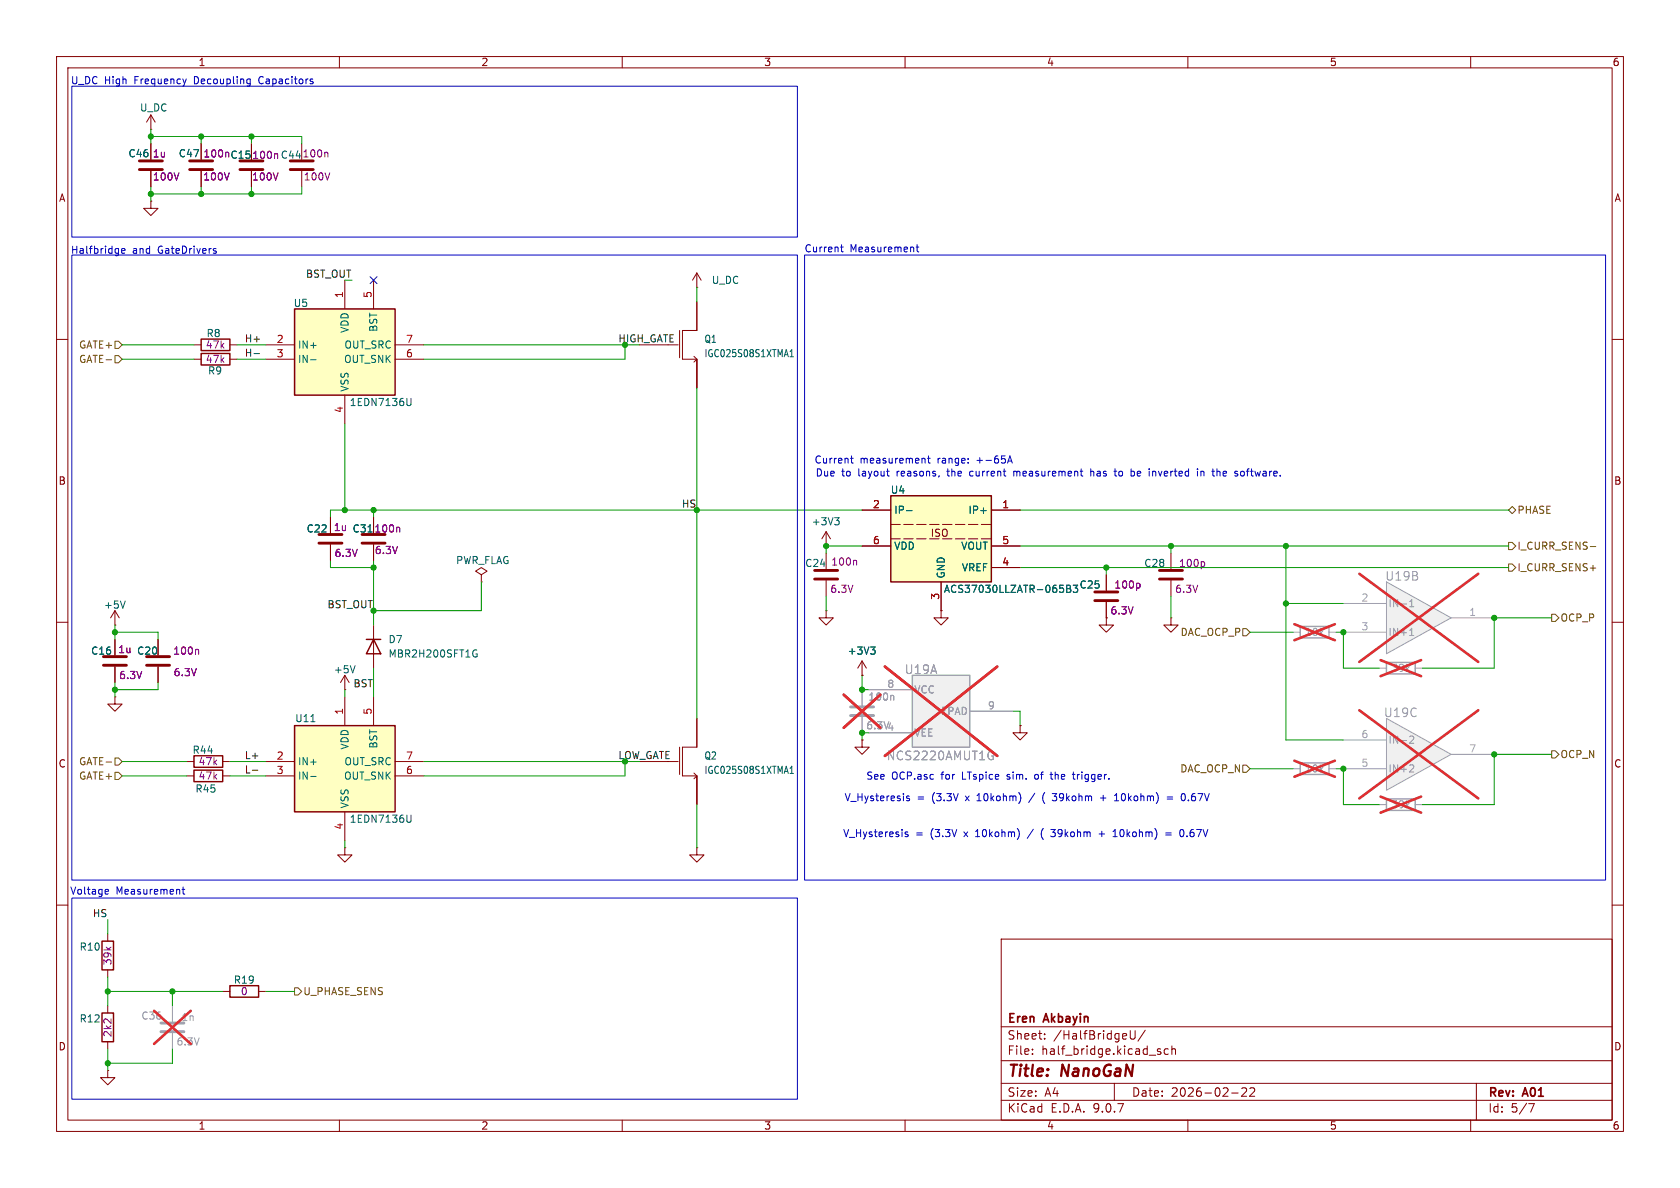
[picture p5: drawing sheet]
<svg xmlns="http://www.w3.org/2000/svg" width="297mm" height="210mm" viewBox="0 0 297 210" stroke-linecap="round" stroke-linejoin="round" font-family="sans-serif">
<g fill="none" stroke="#840000" stroke-width=".18">
<path d="M10 10h277v190h-277zM12 12h273v186h-273zM60 10v2M110 10v2M160 10v2M210 10v2M260 10v2M10 60h2M34.3 63.5h1.3M40.6 63.5h1.3M285 60h2M10 110h2"/>
<path d="M285 110h2M61 149.9v1.2h1.2l-1.2 1.3-1.3-1.3h1.3M61 149.9h.1M10 160h2M177 166h108v32h-108zM285 160h2M60 198v2M110 198v2M160 198v2M177 194.5h108M177 191.5h108M177 187.5h108"/>
<path d="M177 181.5h108M182.5 186.3v.1M182.5 185.5v.1M184.7 183.6v.1M184.7 182.8v.1M197 191.5v3M199.8 182.2v1.2l.3 .3 .4-.1 .2-.2v-1.2M202.5 182.1l-1.3 2M204.8 185.9l.4 .1v.2l-.2 .2h-.3M204.8 185.4l.4 .1M206.5 185.5l-.4-.1-.3 .3v.4l.2 .2h.5M207.2 185.5l.2-.1 .3 .1 .1 .9"/>
<path d="M207.2 184.9v1.5M210 198v2M217.7 193.2h1.2M219.5 192.4l.6-.1 .2 .1 .1 .3-.9 1.1h.9M221 192.4l.5-.1 .2 .1 .1 .3-.9 1.1h.9M260 198v2M261 191.5v6.5M270.2 195.1h1l-.6 1.5"/>
</g>
<path d="M35.6 62.5h5v2h-5z" fill="none" stroke="#840000" stroke-width=".25"/>
<path d="M52.1 128.3h17.7v15.2h-17.7z" fill="#ffffc2"/>
<path d="M52.1 128.3h17.7v15.2h-17.7zM18 179.1h2.1v5.1h-2.1zM40.6 174.2h5.1v2.1h-5.1z" fill="none" stroke="#840000" stroke-width=".25"/>
<g fill="none" stroke="#840000" stroke-width=".18">
<path d="M61 119.4v2.5M61 119.4l-.8 1.3M61 119.4l.7 1.3M85.1 101.6l1-.6-1-.7-1 .7 1 .6v1.3M85.1 102.9h.1M166.4 108v1.2h1.2l-1.2 1.3-1.3-1.3h1.3M166.4 108h.1M195.6 109.2v1.3h1.2l-1.2 1.3-1.3-1.3h1.3M195.6 109.2h.1M195.6 101.6v2.8M195.6 106.4v2.8M47 134.6h5.1"/>
<path d="M47 137.2h5.1M61 121.9h.1M61 123.2v5.1M66 123.2v5.1M69.8 134.6h5.1M69.8 137.2h5.1M113 134.6h6.9M120.1 132.1v4.8M122.7 136.7l.5 .5M123.2 127v5.1h-2.6v5.1h2.6M123.2 137.2l-.5 .5M123.2 137.2v5"/>
<path d="M180.3 128.3v1.2h1.3l-1.3 1.3-1.2-1.3h1.2M180.3 128.3h.1M61 143.5v5.1M123.2 149.9v1.2h1.3l-1.3 1.3-1.3-1.3h1.3M123.2 149.9h.1M19 177.8v1.3M39.4 175.3h1.2M45.7 175.3h1.3M19 184.2v1.2"/>
</g>
<path d="M62.8 117.7l-.4 1.2M54.9 137.3h1M55 127.6h.7M139.7 136.7h.6M139.7 135.8l.3-.3v1.2M72.7 144.1l-.1 1.1-.2 .2-.3-.1" fill="none" stroke="#006464" stroke-width=".18"/>
<path d="M150.4 125h4M150.4 126.5h4M28.4 180.8h4.1M28.4 182.4h4.1" fill="none" stroke="#a1a1a1" stroke-width=".51"/>
<path d="M243.8 118.1h1.3M250.2 118.1h1.3M152.4 121.9v2.8M152.4 126.7v2.8M30.5 177.8v2.8M30.5 182.6v2.8" fill="none" stroke="#a1a1a1" stroke-width=".18"/>
<path d="M157.8 122.9l.2 .2v.7" fill="none" stroke="#989898" stroke-width=".18"/>
<path d="M244.1 116.7l7.1 2.8M251.2 116.7l-7.1 2.8M149.2 122.8l6.4 5.9M155.6 122.8l-6.4 5.9M27.2 178.7l6.5 5.8M33.7 178.7l-6.5 5.8" fill="none" stroke="#e12e31" stroke-width=".46"/>
<path d="M193.5 104.6h4.1M193.5 106.2h4.1" fill="none" stroke="#840000" stroke-width=".51"/>
<path d="M201.3 103.1l.2 .3v.3l-.2 .3" fill="none" stroke="#840084" stroke-width=".18"/>
<path d="M245.1 117.1h5.1v2h-5.1z" fill="none" stroke="#a1a1a1" stroke-width=".25"/>
<path d="M245.1 102.9l11.4 6.3-11.4 6.4z" fill="#f0f0f0"/>
<path d="M228.6 111.8h1.3M234.9 111.8h1.3M237.5 106.7h7.6M237.5 111.8h7.6M245.1 102.9l11.4 6.3-11.4 6.4zM256.5 109.2h7.7" fill="none" stroke="#a1a1a1" stroke-width=".18"/>
<path d="M249.2 107.3h.7M249.2 106.4l.4-.4v1.3M249.2 112.3h.7M249.3 111.4l.3-.3v1.2" fill="none" stroke="#989898" stroke-width=".18"/>
<path d="M228.8 110.3l7.2 2.9M236 110.3l-7.2 2.9M240.3 101.4l21 15.6M261.3 101.4l-21 15.6" fill="none" stroke="#e12e31" stroke-width=".46"/>
<path d="M229.9 110.7h5v2.1h-5z" fill="none" stroke="#a1a1a1" stroke-width=".25"/>
<path d="M245.1 127l11.4 6.4-11.4 6.3z" fill="#f0f0f0"/>
<path d="M228.6 135.9h1.3M234.9 135.9h1.3M237.5 130.8h7.6M237.5 135.9h7.6M245.1 127l11.4 6.4-11.4 6.3zM256.5 133.4h7.7" fill="none" stroke="#a1a1a1" stroke-width=".18"/>
<path d="M249.2 130.2l.5-.1 .2 .4-.7 .9h.7M249.4 135.2l.4 .1 .1 .3-.7 .9h.7" fill="none" stroke="#989898" stroke-width=".18"/>
<path d="M228.8 134.5l7.2 2.8M236 134.5l-7.2 2.8M240.3 125.6l21 15.5M261.3 125.6l-21 15.5" fill="none" stroke="#e12e31" stroke-width=".46"/>
<g fill="none" stroke="#840000" stroke-width=".18">
<path d="M120.1 58.4v4.8M123.2 50.8h.1M123.2 53.3v5.1h-2.6v5.1h2.6M123.2 48.3v2.5M123.2 48.3l-.8 1.2M123.2 48.3l.8 1.2M113 61h5.1M122.7 63l.5 .5M123.2 63.5l-.5 .5M123.2 63.5v5.1M207 97.8v2.8M27.9 113v2.8"/>
<path d="M27.9 117.9v2.8M66 110.5v7.6M207 102.6v2.8M20.3 123.2v1.3h1.3l-1.3 1.2-1.3-1.2h1.3M20.3 123.2h.1"/>
</g>
<path d="M139.7 63.1h.6M139.7 62.2l.3-.4v1.3M83.8 114.9h.5M84.1 115.6h.3v.4l-.3 .1h-.3" fill="none" stroke="#006464" stroke-width=".18"/>
<path d="M64.8 113h2.5M66 113l1.3 2.6h-2.5z" fill="none" stroke="#840000" stroke-width=".25"/>
<path d="M25.9 116.1h4.1M25.9 117.6h4.1M205 100.8h4M205 102.4h4" fill="none" stroke="#840000" stroke-width=".51"/>
<path d="M212.7 99.3l.3 .2v.4l-.3 .2M34.9 114.8l.2 .2v.6" fill="none" stroke="#840084" stroke-width=".18"/>
<path d="M229.9 134.9h5v2h-5z" fill="none" stroke="#a1a1a1" stroke-width=".25"/>
<path d="M52.1 54.6h17.7v15.3h-17.7z" fill="#ffffc2"/>
<path d="M35.6 59.9h5v2.1h-5zM52.1 54.6h17.7v15.3h-17.7zM34.3 136.1h5.1v2.1h-5.1zM34.3 133.6h5.1v2h-5.1zM18 166.4h2.1v5.1h-2.1z" fill="none" stroke="#840000" stroke-width=".25"/>
<g fill="none" stroke="#840000" stroke-width=".18">
<path d="M26.7 35.6v1.2h1.2l-1.2 1.3-1.3-1.3h1.3M26.7 35.6h.1M26.7 22.9h.1M26.7 20.3l-.8 1.3M26.7 20.3l.7 1.3M26.7 20.3v2.6M26.7 25.4v2.8M26.7 30.2v2.8M35.6 25.4v2.8M35.6 30.2v2.8M44.4 25.4v2.8M44.4 30.2v2.8"/>
<path d="M53.3 25.4v2.8M53.3 30.2v2.8M61 49.5v5.1M66 49.5v5.1M34.3 61h1.3M40.6 61h1.3M47 61h5.1M47 63.5h5.1M61 69.9v5M69.8 61h5.1M69.8 63.5h5.1M58.4 91.4v2.8"/>
<path d="M58.4 96.3v2.8M66 91.4v2.8M66 96.3v2.8M146 96.5h.1M146 94l-.7 1.3M146 94l.8 1.3M146 94v2.5M146 97.8v2.8M20.3 110.5h.1M20.3 108v2.5M20.3 113v2.8M20.3 117.9v2.8"/>
<path d="M20.3 108l-.7 1.2M20.3 108l.8 1.2M146 108v1.2h1.3l-1.3 1.3-1.2-1.3h1.2M146 108h.1M146 102.6v2.8M207 109.2v1.3h1.3l-1.3 1.3-1.3-1.3h1.3M207 109.2h.1M33 137.2h1.3M33 134.6h1.3M39.4 137.2h1.2M39.4 134.6h1.2M19 165.1v1.3"/>
<path d="M19 171.5v1.2M19 189.2v1.3h1.3l-1.3 1.3-1.2-1.3h1.2M19 189.2h.1"/>
</g>
<path d="M54.9 63.6h1M72.7 70.4l-.1 1.2-.2 .1-.3-.1M65.1 94.1h.7M147.6 91.5h.7l-.4 .5M148.1 92l.2 .2v.3l-.2 .3M22.1 106.2l-.4 1.3" fill="none" stroke="#006464" stroke-width=".18"/>
<g fill="none" stroke="#840000" stroke-width=".51">
<path d="M24.6 28.4h4.1M24.6 30h4.1M33.5 28.4h4.1M33.5 30h4.1M42.4 28.4h4.1M42.4 30h4.1M51.3 28.4h4.1M51.3 30h4.1M56.4 94.5h4.1M56.4 96h4.1M64 94.5h4.1M64 96h4.1"/>
<path d="M18.3 116.1h4.1M18.3 117.6h4.1M144 100.8h4.1M144 102.4h4.1"/>
</g>
<path d="M57.8 26.9l.2 .2v.7M70.5 93.2l.2 .2v.7M151.3 99l.1 .2v.7" fill="none" stroke="#840084" stroke-width=".18"/>
<path d="M245.1 141.2h5.1v2.1h-5.1z" fill="none" stroke="#a1a1a1" stroke-width=".25"/>
<path d="M243.8 142.2h1.3M250.2 142.2h1.3" fill="none" stroke="#a1a1a1" stroke-width=".18"/>
<path d="M244.1 140.8l7.1 2.9M251.2 140.8l-7.1 2.9" fill="none" stroke="#e12e31" stroke-width=".46"/>
<path d="M161.3 119.4h10.1v12.7h-10.1z" fill="#f0f0f0"/>
<path d="M161.3 119.4h10.1v12.7h-10.1z" fill="none" stroke="#a1a1a1" stroke-width=".25"/>
<path d="M153.7 121.9h7.6M153.7 129.5h7.6M171.4 125.7h7.7" fill="none" stroke="#a1a1a1" stroke-width=".18"/>
<path d="M175.2 132.8h.3M175.3 133.6h.3v.6l-.4 .1" fill="none" stroke="#989898" stroke-width=".18"/>
<path d="M156.4 117.8l19.9 15.8M176.3 117.8l-19.9 15.8" fill="none" stroke="#e12e31" stroke-width=".46"/>
<path d="M152.4 119.4h.1M152.4 116.8l-.8 1.3M152.4 116.8l.8 1.3M152.4 116.8v2.6M152.4 130.8v1.3h1.3l-1.3 1.3-1.3-1.3h1.3M152.4 130.8h.1" fill="none" stroke="#840000" stroke-width=".18"/>
<path d="M153.9 114.4h.8l-.4 .5M154.5 114.9l.2 .2v.3l-.2 .2" fill="none" stroke="#006464" stroke-width=".18"/>
<path d="M157.5 87.6h17.8v15.3h-17.8z" fill="#ffffc2"/>
<path d="M157.5 87.6h17.8v15.3h-17.8z" fill="none" stroke="#840000" stroke-width=".25"/>
<path d="M157.5 92.7h17.8M157.5 95.3h17.8" fill="none" stroke="#840000" stroke-width=".18" stroke-dasharray="1.7 .6"/>
<g fill="none" stroke="#840000" stroke-width=".18">
<path d="M26.7 25.4v2.8M26.7 30.2v2.8M35.6 25.4v2.8M35.6 30.2v2.8M44.4 25.4v2.8M44.4 30.2v2.8M58.4 91.4v2.8M58.4 96.3v2.8M66 91.4v2.8M66 96.3v2.8M152.4 90.2h5.1M152.4 96.5h5.1"/>
<path d="M175.3 90.2h5M175.3 96.5h5M20.3 113v2.8M20.3 117.9v2.8M27.9 113v2.8M27.9 117.9v2.8M152.4 119.4h.1M166.4 108h.1M166.4 102.9v5.1M175.3 100.3h5M195.6 109.2h.1M195.6 101.6v2.8"/>
<path d="M195.6 106.4v2.8M152.4 130.8h.1M180.3 128.3h.1"/>
</g>
<path d="M65.1 94.1h.7M160.3 90.3h.9M153.9 114.4h.8l-.4 .5M154.5 114.9l.2 .2v.3l-.2 .2M188.6 103.4h.4l.2 .3-.2 .4 .2 .1 .1 .3-.2 .2h-.5zM188.6 104.1h.4M189.7 104.6l.6 .1M189.7 103.4h.8l-.4 .5h.2" fill="none" stroke="#006464" stroke-width=".18"/>
<g fill="none" stroke="#725600" stroke-width=".18">
<path d="M20.3 60.3h.7l.6 .7-.6 .6h-.7zM20.3 62.9h.7l.6 .6-.6 .6h-.7zM266.7 95.9h.6l.7 .6-.7 .7h-.6zM266.7 90.2l.6-.7 .7 .7-.7 .6zM266.7 99.7h.6l.7 .6-.7 .7h-.6zM281.1 96.6h1M219.7 111.1h.6l.7 .7-.7 .6h-.6zM274.3 108.6h.7l.6 .6-.6 .7h-.7zM20.3 134h.7l.6 .6-.6 .7h-.7zM20.3 136.5h.7l.6 .7-.6 .6h-.7zM219.7 135.3h.6l.7 .6-.7 .6h-.6zM274.3 132.7h.7l.6 .7-.6 .6h-.7z"/>
<path d="M52.1 174.6h.6l.6 .7-.6 .6h-.6z"/>
</g>
<path d="M44.9 62.5h1M44.6 136.2h1" fill="none" stroke="#0f0f0f" stroke-width=".18"/>
<g fill="none" stroke="#009600" stroke-width=".18">
<path d="M26.7 24.1h26.6v1.3M26.7 22.9v2.5M26.7 33v2.6M35.6 24.1v1.3M35.6 33v1.3M44.4 24.1v1.3M44.4 33v1.3M53.3 33v1.3h-26.6M123.2 50.8v2.5M21.6 61h12.7M21.6 63.5h12.7M41.9 61h5.1"/>
<path d="M41.9 63.5h5.1M61 74.9v15.3M74.9 61h35.6v2.5h-35.6M123.2 68.6v58.4M58.4 99.1v1.2h7.6M66 90.2v1.2M66 99.1v11.4M152.4 90.2h-94v1.2M152.4 96.5h-6.4v1.3M180.3 90.2h86.4M180.3 96.5h86.4M207 96.5v1.3"/>
<path d="M227.3 96.5v34.3h10.2M20.3 111.8h7.6v1.2M20.3 110.5v2.5M66 118.1v5.1M85.1 102.9v5.1h-19.1M146 105.4v2.6M152.4 119.4v2.5h1.3M180.3 100.3h86.4M195.6 100.3v1.3M207 105.4v3.8M221 111.8h7.6M227.3 106.7h10.2"/>
<path d="M236.2 111.8h1.3v6.3h6.3M274.3 109.2h-10.1v8.9h-12.7M20.3 120.7v2.5M21.6 134.6h11.4M21.6 137.2h11.4M27.9 120.7v1.2h-7.6M40.6 134.6h6.4M40.6 137.2h6.4M61 121.9v1.3M74.9 134.6h35.6v2.6h-35.6M153.7 129.5h-1.3v1.3M179.1 125.7h1.2v2.6"/>
<path d="M221 135.9h7.6M236.2 135.9h1.3v6.3h6.3M274.3 133.4h-10.1v8.8h-12.7M61 148.6v1.3M123.2 142.2v7.7M19 175.3h20.4M19 162.6v2.5M19 172.7v5.1M30.5 175.3v2.5M47 175.3h5.1M19 185.4v3.8M30.5 185.4v2.6h-11.5"/>
</g>
<path d="M65.4 48.9l1.2 1.2M66.6 48.9l-1.2 1.2" fill="none" stroke="#000084" stroke-width=".18"/>
<g fill="none" stroke="#0000c2" stroke-width=".18">
<path d="M12.7 15.2h128.3v26.7h-128.3zM32.9 14l-.3 .8M43.9 14h.3M44.2 14v1l-.1 .2h-.3M44.2 14.7l-.3 .1M55.2 14.4l.2 .2-.2 .2M55.2 14h.1M12.7 45.1h128.3v110.5h-128.3zM21.5 44.4l.6-.2-.1-.2-.3-.1-.2 .2 .1 .6h.4M37.9 44.4h.3v.2l-.1 .2h-.3M37.9 43.9l.3 .1M142.2 45.1h141.6v110.5h-141.6z"/>
<path d="M148.6 43.7h.5M148.8 43.3v1l.3 .2M162 43.7h.4M162.1 43.3v1l.3 .2M150.4 81h.4M150.5 80.6v1.1l.3 .2M156.7 83.3h.5M157.1 84.1h.1M163.4 81l.1 .2v.7M164 81h.4M164.1 80.6v1.1l.3 .2M171.7 83.3l-.3 .2v.4l.3 .2"/>
<path d="M178.1 81.9l.4-1.3 .5 1.3M178.2 81.5h.6M179.2 83.3v.8M179.6 83.3l-.4 .1M191 83.3h.4M191.3 84.1h.1M192.8 83.4l.4-.1 .2 .2M192.8 82.9v1.2M196.9 83.3h.5M197.2 84.1h.2M200.3 83.3l.3 .2v.4l-.3 .2M203.8 83.4l.3-.1 .2 .2"/>
<path d="M211.7 82.9v.1M211.7 83.3v.8M212.3 83.4l.2-.1 .3 .1v.7M212.3 83.3v.8M215.3 83.3l.4 .2v.6M219.4 83.4l.3-.1 .3 .2-.1 .5-.2 .1h-.3M183 137l-.1 .1 .1 .6M185.6 136.9h.5M185.8 136.5v1.1l.3 .1M189.6 136.9h.5M189.8 136.5v1.1l.3 .1M12.7 158.8h128.3v35.5h-128.3z"/>
<path d="M18.8 157.2l.3 .1 .1 .2-.6 .1M19.1 158l-.3 .1M32.2 157.2h.5M32.4 156.8v1.1l.3 .2M160.5 147.1h-.3l-.2 .1 .1 .2 .4 .1v.3h-.5M160.7 140.8l-.3-.1-.1 .2v.2l.4 .1v.3h-.4M172.5 147.9h.7M172.6 146.9l-.1 .1M172.7 141.6h.7M172.8 140.6h-.1M182.7 146.6l-1.1 1.6M182.9 140.2l-1 1.7"/>
<path d="M184.4 146.5a1.46 1.46 0 0 0 0 1.9M184.7 140.1a1.46 1.46 0 0 0 0 1.9M185.8 147.8l.2 .1 .4-.1M185.8 146.6h.8l-.5 .5 .3 .1M186 141.4l.2 .2 .5-.1M186 140.3h.8l-.4 .5h.3M194.3 147.4h1M194.6 141.1h.9M194.8 146.9v1M195 140.6v1M196.8 147.9h.7M197 146.8l.1-.2v1.3"/>
<path d="M197 141.6h.8M197 140.6l.4-.3v1.3M206.1 147.2h1M206.1 147.6h1M206.3 140.9h1M206.3 141.3h1M208.6 147.1l.1-.3 .2-.2 .3 .2 .1 .3M208.8 140.8l.1-.4 .2-.1 .3 .1 .1 .4M209.8 147.8v.1M210.1 141.4v.2"/>
</g>
<path d="M70.5 93.2l.2 .2v.7M34.9 114.8l.2 .2v.6M201.3 103.1l.2 .3v.3l-.2 .3" fill="none" stroke="#840084" stroke-width=".18"/>
<path d="M157.8 122.9l.2 .2v.7M175.2 132.8h.3M175.3 133.6h.3v.6l-.4 .1" fill="none" stroke="#989898" stroke-width=".18"/>
<path d="M152.4 121.9v2.8M152.4 126.7v2.8M153.7 121.9h7.6M153.7 129.5h7.6M171.4 125.7h7.7" fill="none" stroke="#a1a1a1" stroke-width=".18"/>
<path d="M156.4 117.8l19.9 15.8M176.3 117.8l-19.9 15.8M149.2 122.8l6.4 5.9M155.6 122.8l-6.4 5.9" fill="none" stroke="#e12e31" stroke-width=".46"/>
<g fill="#009600" stroke="#009600" stroke-width=".18">
<circle cx="26.7" cy="34.3" r=".46"/>
<circle cx="35.6" cy="34.3" r=".46"/>
<circle cx="26.7" cy="24.1" r=".46"/>
<circle cx="35.6" cy="24.1" r=".46"/>
<circle cx="44.4" cy="34.3" r=".46"/>
<circle cx="44.4" cy="24.1" r=".46"/>
<circle cx="123.2" cy="90.2" r=".46"/>
<circle cx="19" cy="175.3" r=".46"/>
<circle cx="30.5" cy="175.3" r=".46"/>
<circle cx="19" cy="188" r=".46"/>
<circle cx="20.3" cy="121.9" r=".46"/>
<circle cx="20.3" cy="111.8" r=".46"/>
<circle cx="61" cy="90.2" r=".46"/>
<circle cx="66" cy="100.3" r=".46"/>
<circle cx="66" cy="90.2" r=".46"/>
<circle cx="207" cy="96.5" r=".46"/>
<circle cx="146" cy="96.5" r=".46"/>
<circle cx="152.4" cy="121.9" r=".46"/>
<circle cx="152.4" cy="129.5" r=".46"/>
<circle cx="195.6" cy="100.3" r=".46"/>
<circle cx="227.3" cy="106.7" r=".46"/>
<circle cx="237.5" cy="111.8" r=".46"/>
<circle cx="227.3" cy="96.5" r=".46"/>
<circle cx="237.5" cy="135.9" r=".46"/>
<circle cx="264.2" cy="133.4" r=".46"/>
<circle cx="264.2" cy="109.2" r=".46"/>
</g>
<g font-size="2.8" fill="#840000">
<text x="178" y="190.9">Title:</text>
<text x="187.7" y="190.9">NanoGaN</text>
</g>
<g font-size="2.1" fill="#989898">
<text x="244.8" y="102.8">U19B</text>
<text x="159.8" y="119.4">U19A</text>
<text x="244.6" y="127">U19C</text>
<text x="156.7" y="134.6">NCS2220AMUT1G</text>
</g>
<g font-size="2.1" fill="#840000">
<text x="178" y="184">Sheet:</text>
<text x="178" y="181.2">Eren</text>
<text x="184.7" y="181.2">Akbayin</text>
<text x="186.2" y="184">/HalfBridgeU/</text>
<text x="178" y="186.7">File:</text>
<text x="184.1" y="186.7">half_bridge.kicad_sch</text>
<text x="178" y="196.9">KiCad</text>
<text x="178" y="194.1">Size:</text>
<text x="184.7" y="194.1">A4</text>
<text x="185.7" y="196.9">E.D.A.</text>
<text x="193.3" y="196.9">9.0.7</text>
<text x="200" y="194.1">Date:</text>
<text x="207" y="194.1">2026-02-22</text>
<text x="263" y="194.3">Rev:</text>
<text x="263" y="196.9">Id:</text>
<text x="267.1" y="196.9">5/7</text>
<text x="269.4" y="194.3">A01</text>
</g>
<g font-size="1.8" fill="#840000">
<text x="35" y="11.9">1</text>
<text x="85" y="11.9">2</text>
<text x="135" y="11.9">3</text>
<text x="185" y="11.9">4</text>
<text x="235" y="11.9">5</text>
<text x="285" y="11.9">6</text>
<text x="10.3" y="35.9">A</text>
<text x="285.3" y="35.9">A</text>
<text x="10.3" y="85.9">B</text>
<text x="285.3" y="85.9">B</text>
<text x="164.4" y="95.1">ISO</text>
<text x="10.3" y="135.9">C</text>
<text x="285.3" y="135.9">C</text>
<text x="10.3" y="185.9">D</text>
<text x="285.3" y="185.9">D</text>
<text x="35" y="199.9">1</text>
<text x="85" y="199.9">2</text>
<text x="135" y="199.9">3</text>
<text x="185" y="199.9">4</text>
<text x="235" y="199.9">5</text>
<text x="285" y="199.9">6</text>
</g>
<g font-size="1.8" fill="#0000c2">
<text x="12.4" y="15.1">U_DC High</text>
<text x="23.9" y="15.1">Frequency</text>
<text x="34.6" y="15.1">Decoupling</text>
<text x="46.2" y="15.1">Capacitors</text>
<text x="12.4" y="45.1">Halfbridge</text>
<text x="23.4" y="45.1">and</text>
<text x="28" y="45.1">GateDrivers</text>
<text x="142.1" y="44.8">Current</text>
<text x="150.3" y="44.8">Measurement</text>
<text x="143.9" y="82.1">Current</text>
<text x="152" y="82.1">measurement</text>
<text x="165.8" y="82.1">range:</text>
<text x="172.9" y="82.1">+-65A</text>
<text x="144.1" y="84.4">Due</text>
<text x="148.8" y="84.4">to</text>
<text x="151.8" y="84.4">layout</text>
<text x="158.8" y="84.4">reasons,</text>
<text x="168" y="84.4">the</text>
<text x="172.1" y="84.4">current</text>
<text x="180" y="84.4">measurement</text>
<text x="193.8" y="84.4">has</text>
<text x="198.3" y="84.4">to</text>
<text x="201.4" y="84.4">be</text>
<text x="204.8" y="84.4">inverted</text>
<text x="213.5" y="84.4">in</text>
<text x="216.5" y="84.4">the</text>
<text x="220.6" y="84.4">software.</text>
<text x="149.2" y="141.8">V_Hysteresis</text>
<text x="153.1" y="138">See</text>
<text x="157.6" y="138">OCP.asc</text>
<text x="162.1" y="141.8">=</text>
<text x="164.9" y="141.8">(3.3V</text>
<text x="166.5" y="138">for</text>
<text x="170.4" y="138">LTspice</text>
<text x="171" y="141.8">x</text>
<text x="173.2" y="141.8">10kohm)</text>
<text x="178.5" y="138">sim.</text>
<text x="183.6" y="138">of</text>
<text x="186.6" y="138">the</text>
<text x="187.2" y="141.8">39kohm</text>
<text x="190.8" y="138">trigger.</text>
<text x="198.5" y="141.8">10kohm)</text>
<text x="208" y="141.8">=</text>
<text x="210.7" y="141.8">0.67V</text>
<text x="149" y="148.2">V_Hysteresis</text>
<text x="161.9" y="148.2">=</text>
<text x="164.6" y="148.2">(3.3V</text>
<text x="170.7" y="148.2">x</text>
<text x="172.9" y="148.2">10kohm)</text>
<text x="186.9" y="148.2">39kohm</text>
<text x="195.5" y="148.2">+</text>
<text x="198.3" y="148.2">10kohm)</text>
<text x="207.7" y="148.2">=</text>
<text x="210.5" y="148.2">0.67V</text>
<text x="12.3" y="158.3">Voltage</text>
<text x="20.5" y="158.3">Measurement</text>
</g>
<g font-size="1.8" fill="#006464">
<text x="24.6" y="19.9">U_DC</text>
<text x="22.6" y="28">C46</text>
<text x="31.5" y="28">C47</text>
<text x="125.7" y="50.4">U_DC</text>
<text x="51.8" y="54.5">U5</text>
<text x="61.8" y="58.9" transform="rotate(-90 61.8 58.9)">VDD</text>
<text x="66.9" y="58.8" transform="rotate(-90 66.9 58.8)">BST</text>
<text x="52.6" y="61.8">IN+</text>
<text x="52.6" y="64.4">IN-</text>
<text x="60.7" y="64.4">OUT_SNK</text>
<text x="60.8" y="61.8">OUT_SRC</text>
<text x="124.4" y="60.8">Q1</text>
<text x="124.4" y="63.3">IGC025S08S1XTMA1</text>
<text x="36.7" y="66.4">R9</text>
<text x="61.7" y="72">1EDN7136U</text>
<text x="61.8" y="69.3" transform="rotate(-90 61.8 69.3)">VSS</text>
<text x="157.4" y="87.5">U4</text>
<text x="54.1" y="94.3">C22</text>
<text x="62.2" y="94.3">C31</text>
<text x="143.4" y="93.1">+3V3</text>
<text x="158" y="91">IP-</text>
<text x="171.1" y="91">IP+</text>
<text x="80.5" y="99.9">PWR_FLAG</text>
<text x="142.2" y="100.4">C24</text>
<text x="158" y="97.4">VDD</text>
<text x="169.8" y="97.4">VOUT</text>
<text x="170" y="101.2">VREF</text>
<text x="202.2" y="100.4">C28</text>
<text x="18.3" y="107.8">+5V</text>
<text x="166.8" y="105">ACS37030LLZATR-065B3</text>
<text x="167.2" y="102.4" transform="rotate(-90 167.2 102.4)">GND</text>
<text x="190.8" y="104.2">C25</text>
<text x="68.6" y="113.9">D7</text>
<text x="16" y="115.9">C16</text>
<text x="24.1" y="115.9">C20</text>
<text x="58.9" y="119.2">+5V</text>
<text x="68.6" y="116.4">MBR2H200SFT1G</text>
<text x="149.8" y="115.9">+3V3</text>
<text x="52.1" y="127.9">U11</text>
<text x="33.9" y="133.5">R44</text>
<text x="52.6" y="135.5">IN+</text>
<text x="60.8" y="135.5">OUT_SRC</text>
<text x="61.8" y="132.6" transform="rotate(-90 61.8 132.6)">VDD</text>
<text x="66.9" y="132.4" transform="rotate(-90 66.9 132.4)">BST</text>
<text x="124.4" y="134.5">Q2</text>
<text x="124.4" y="137">IGC025S08S1XTMA1</text>
<text x="34.5" y="140.3">R45</text>
<text x="52.6" y="138">IN-</text>
<text x="60.7" y="138">OUT_SNK</text>
<text x="61.8" y="143" transform="rotate(-90 61.8 143)">VSS</text>
<text x="61.7" y="145.6">1EDN7136U</text>
<text x="14" y="168.2">R10</text>
<text x="41.2" y="174.1">R19</text>
<text x="14" y="180.9">R12</text>
</g>
<g font-size="1.8" fill="#840084">
<text x="26.9" y="28">1u</text>
<text x="35.9" y="28">100n C15</text>
<text x="44.5" y="28.3">100n C44</text>
<text x="44.5" y="28.3">100n</text>
<text x="53.4" y="28">100n</text>
<text x="26.9" y="32.1">100V</text>
<text x="35.8" y="32.1">100V</text>
<text x="44.5" y="32.1">100V</text>
<text x="53.6" y="32.1">100V</text>
<text x="36.4" y="59.8">R8</text>
<text x="36.3" y="64.4">47k</text>
<text x="36.3" y="61.8">47k</text>
<text x="58.9" y="94.1">1u</text>
<text x="66.1" y="94.3">100n</text>
<text x="59.1" y="98.7">6.3V</text>
<text x="66.2" y="98.1">6.3V</text>
<text x="146.9" y="100.2">100n</text>
<text x="208.3" y="100.4">100p</text>
<text x="146.7" y="105">6.3V</text>
<text x="196.9" y="104.2">100p</text>
<text x="207.6" y="105">6.3V</text>
<text x="196.2" y="108.8">6.3V</text>
<text x="20.8" y="115.7">1u</text>
<text x="30.5" y="115.9">100n</text>
<text x="30.6" y="119.7">6.3V</text>
<text x="21" y="120.2">6.3V</text>
<text x="35" y="135.5">47k</text>
<text x="35" y="138">47k</text>
<text x="19.9" y="170.7" transform="rotate(-90 19.9 170.7)">39k</text>
<text x="42.5" y="176.1">0</text>
<text x="19.9" y="183.4" transform="rotate(-90 19.9 183.4)">2k2</text>
</g>
<g font-size="1.8" fill="#009600">
<text x="54" y="49.2">BST_OUT</text>
<text x="109.2" y="60.6">HIGH_GATE</text>
<text x="57.8" y="107.6">BST_OUT</text>
<text x="109.2" y="134.3">LOW_GATE</text>
</g>
<g font-size="1.8" fill="#a90000">
<text x="60.7" y="52.8" transform="rotate(-90 60.7 52.8)">1</text>
<text x="65.8" y="52.8" transform="rotate(-90 65.8 52.8)">5</text>
<text x="48.8" y="60.7">2</text>
<text x="48.8" y="63.2">3</text>
<text x="71.7" y="60.7">7</text>
<text x="71.7" y="63.2">6</text>
<text x="60.7" y="73.1" transform="rotate(-90 60.7 73.1)">4</text>
<text x="154.2" y="89.9">2</text>
<text x="177.1" y="89.9">1</text>
<text x="154.2" y="96.3">6</text>
<text x="177.1" y="96.3">5</text>
<text x="177.1" y="100.1">4</text>
<text x="166.1" y="106.1" transform="rotate(-90 166.1 106.1)">3</text>
<text x="60.7" y="126.4" transform="rotate(-90 60.7 126.4)">1</text>
<text x="65.8" y="126.4" transform="rotate(-90 65.8 126.4)">5</text>
<text x="48.8" y="134.4">2</text>
<text x="48.8" y="136.9">3</text>
<text x="71.7" y="134.4">7</text>
<text x="71.7" y="136.9">6</text>
<text x="60.7" y="146.8" transform="rotate(-90 60.7 146.8)">4</text>
</g>
<g font-size="1.8" fill="#725600">
<text x="13.9" y="61.8">GATE+</text>
<text x="13.9" y="64.4">GATE-</text>
<text x="268.2" y="91">PHASE</text>
<text x="268.2" y="97.4">I_CURR_SENS-</text>
<text x="268.2" y="101.2">I_CURR_SENS+</text>
<text x="208.6" y="112.6">DAC_OCP_P</text>
<text x="275.8" y="110.1">OCP_P</text>
<text x="13.9" y="135.5">GATE-</text>
<text x="208.6" y="136.8">DAC_OCP_N</text>
<text x="275.8" y="134.2">OCP_N</text>
<text x="13.9" y="138">GATE+</text>
<text x="53.5" y="176.1">U_PHASE_SENS</text>
</g>
<g font-size="1.8" fill="#0f0f0f">
<text x="43.2" y="60.6">H+</text>
<text x="43.2" y="63.2">H-</text>
<text x="120.4" y="89.8">HS</text>
<text x="62.4" y="121.6">BST</text>
<text x="43.2" y="134.3">L+</text>
<text x="43.2" y="136.8">L-</text>
<text x="16.3" y="162.2">HS</text>
</g>
<g font-size="1.8" fill="#aaa">
<text x="240.6" y="106.4">2</text>
<text x="240.6" y="111.5">3</text>
<text x="259.6" y="109">1</text>
<text x="156.8" y="121.7">8</text>
<text x="174.6" y="125.5">9</text>
<text x="240.6" y="130.6">6</text>
<text x="240.6" y="135.6">5</text>
<text x="259.6" y="133.1">7</text>
</g>
<g font-size="1.8" fill="#989898">
<text x="245.4" y="107.5">IN-1</text>
<text x="230.6" y="112.6">10k</text>
<text x="245.4" y="112.6">IN+1</text>
<text x="153.4" y="124.1">100n</text>
<text x="161.5" y="122.8">VCC</text>
<text x="161.5" y="130.4">VEE</text>
<text x="166.2" y="126.6">EPAD</text>
<text x="245.4" y="131.7">IN-2</text>
<text x="230.6" y="136.8">10k</text>
<text x="245.4" y="136.8">IN+2</text>
<text x="24.9" y="180.4">C36</text>
</g>
<g font-size="1.8" fill="#a1a1a1">
<text x="245.8" y="119">39k</text>
<text x="153" y="129.1">6.3V4</text>
<text x="245.8" y="143.1">39k</text>
<text x="31.1" y="185">6.3V</text>
<text x="32" y="180.7">1n</text>
</g>
</svg>
